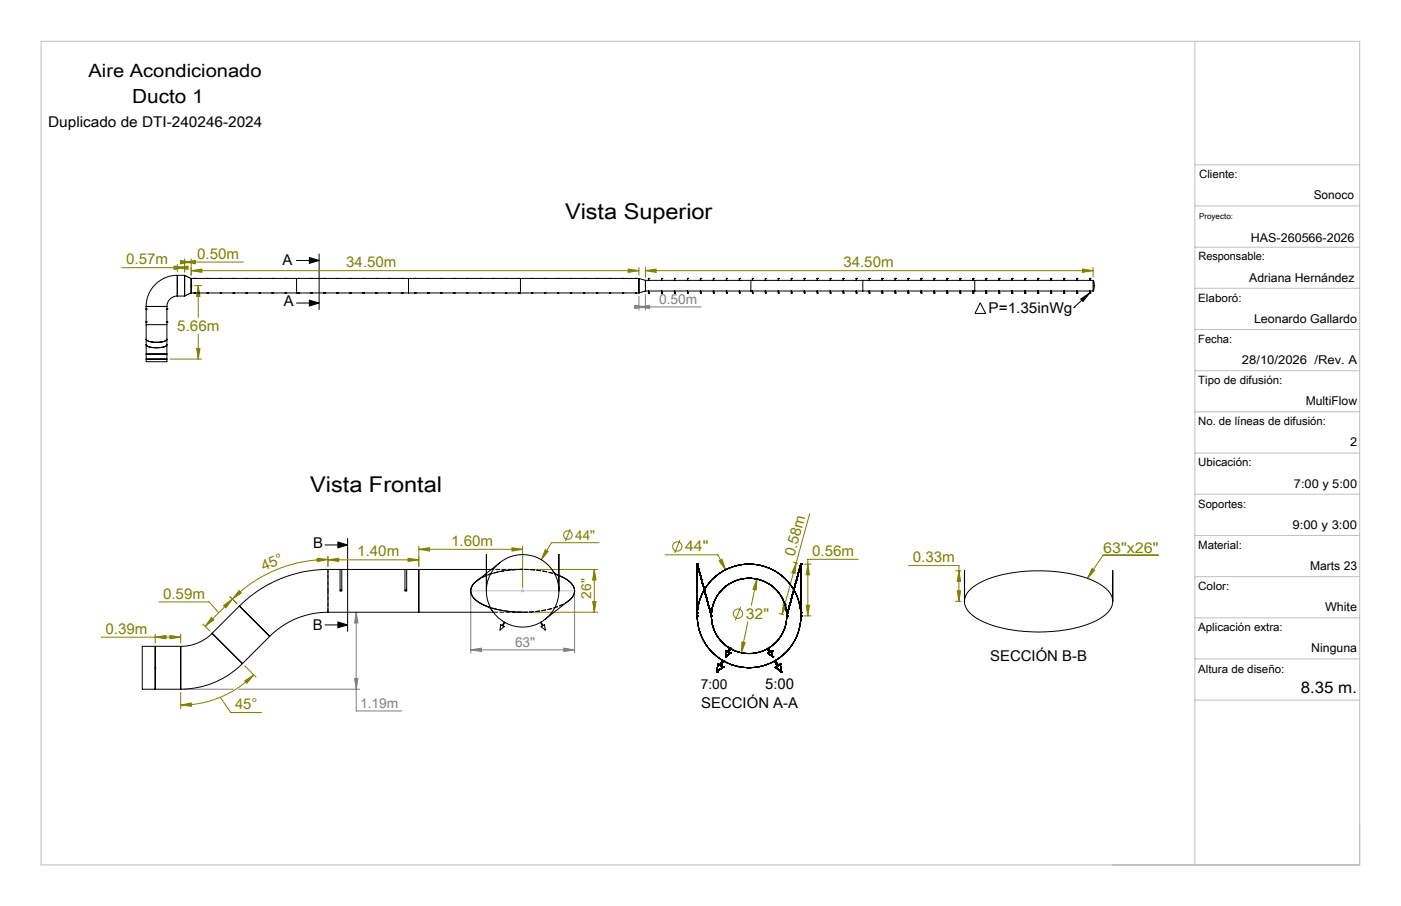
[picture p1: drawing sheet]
<svg xmlns="http://www.w3.org/2000/svg" width="432mm" height="279mm" viewBox="0 0 432 279" stroke-linecap="round" stroke-linejoin="round" font-family="sans-serif">
<g fill="none" stroke="#000" stroke-width=".31">
<path d="M95.4 79.4l3 .9-3 .9zM98.4 78.3v17.2M91.4 80.3h7M91.4 93.5h7M95.4 92.6l3 .9-3 .9zM302.1 93.4l1.7 3.3h-3.3zM331 94.8h.1M333.1 92.2l2.8-1.9-2.1 2.7zM335.9 90.3l-4.9 4.5M100.2 168.1h6.9M104.1 167.1l3 1-3 .8zM107.1 166.1v28.6"/>
<path d="M100.2 192.7h6.9M104.1 191.8l3 .9-3 .9z"/>
</g>
<g fill="none" stroke="#808000" stroke-width=".31">
<path d="M56.9 79.8v4.1M58.9 79.8v5.1M37.5 82.5h19.4M53.6 82.1l3.3 .4-3.3 .6zM54.6 82.5l3.4-.4v1zM54.6 81.6v2.3M55.6 80.3l3.3 .5-3.3 .6zM56.9 80.8l3.3-.5v1.1zM56.9 80.8h18.1M58.9 83.5l3.3-.5v1zM58.9 83.5h138M59.9 88.1h2.2"/>
<path d="M61.1 88.1l.5 3.3h-1zM61.1 88.1v9.8M193.6 83l3.3 .5-3.3 .5zM196.9 82.5v2.4M198.9 83.5l3.3-.5v1zM198.9 83.5h138M198.9 82.5v3M333.6 83l3.3 .5-3.3 .5zM336.9 82.5v3M52.5 110.7h9.6M60.6 107.5h1l-.5 3.2zM61.1 103.1v7.6"/>
<path d="M249.6 158.4l-4.2 15.2M97.8 172.2l3.3 .3-3.3 .7zM101.1 172.6l3.3-.4v.9zM101.1 172.5a41.6 41.6 0 0 0-29.5 12.2M101.1 171.6v3M101.1 172.6h28M125.8 172.2l3.3 .4-3.3 .5zM129.1 169.4l3.3-.5v1zM129.1 168.4v6.2M129.1 169.4h32M157.8 168.9l3.3 .5-3.3 .5zM161.1 168.4v12.8"/>
<path d="M162.1 175.6h22.1M168.1 169.5l.8 .5-2.1 2.6zM175.8 163.1l-1.5 3.8M183.2 175.6v13.2M183.2 175.6l.5 3.3h-1zM184.6 167.4h-14.6l-3.2 5.2M205 171.1h16.3l2.3 4.6M209.6 166.5l-1.7 4.1M221.7 173l.9-.5 1 3.2zM233.3 178.6l-.2 3.3-1-.2zM233.3 178.6l-1.7 8.1M244.4 173.3l1.5 .4"/>
<path d="M245.4 173.6l-4.3 15.8M245.4 173.6l-.4 3.3-.9-.3zM247.8 174h2.2M249 174l.5 3.3h-1zM264.5 172.5h-15.5v17.4M280 174.4h15.6v11.1M294.5 176h1.7M295.6 176l.5 3.3h-1.1zM336.6 175.3l.8 .6-2.3 2.5zM357 171.3h-17.1l-4.8 7.1M31.2 196.5h24.5M47.8 196.5l3.4-.5v1z"/>
<path d="M47.8 195.5v2.8M48.9 185.6h15.6l2.9 3.3M52.4 196l3.3 .5-3.3 .5zM55.7 195.5v2.8M62.5 192.4l2.2 2.2M65.2 190.4l.7 .8-2.7 1.9zM68.9 186.7l2.7-2-2 2.7zM70.9 184l2.2 2.2M71.6 184.7l-8.4 8.4M73.7 182.1l.7 .8-2.8 1.8zM162.1 188.8h22.1M182.7 185.5h1l-.5 3.3z"/>
<path d="M228.3 187.2l-1.7 4.1M228.7 198l1 .2-1.2 3.1zM230.5 191.8l-2 9.5M240.1 189.2l1.4 .4M241.4 186.1l1 .3-1.3 3zM247.8 189.9h2.2M248.5 186.7h1l-.5 3.2zM294.5 185.5h1.7M295 182.2h1.1l-.5 3.3zM55.7 217.5l3.2-.7 .1 1zM55.7 213.5v5M67.9 215.1l3.2 4.6h9.5"/>
<path d="M75.4 210l2.8-1.9-2.1 2.6zM75.4 205.4l3.5 3.4M78.2 208.1a31.8 31.8 0 0 1-22.5 9.4"/>
<circle cx="175" cy="165" r="1.32"/>
<circle cx="208.7" cy="168.5" r="1.44"/>
<circle cx="227.5" cy="189.3" r="1.43"/>
</g>
<g fill="none" stroke="#808080" stroke-width=".31">
<path d="M195.6 94.2l3.3 .5-3.3 .4zM196.9 94.7l3.3-.5v.9zM196.9 91.3v4.3M196.9 94.7h19.2M198.9 90.7v4.9M109.8 188.8v30.5h14.1M109.8 188.8l.5 3.3h-1zM145.1 183.2v18.2M173.8 199.9l3.3 .5-3.3 .5zM177.1 183.2v18.2M56.7 212.5h15.2M73.5 212.5h37.3"/>
<path d="M109.3 209.2h1l-.5 3.3zM145.1 200.4l3.3-.5v1zM145.1 200.4h32"/>
</g>
<g fill="none" stroke="#c0c0c0" stroke-width=".31">
<path d="M12.7 12.7h406.4v254h-406.4zM368.3 12.7v254M368.3 50.8h50.8M368.3 63.5h50.8M368.3 76.2h50.8M58.4 88.1h1M58.6 87.7l.7 .8M58.9 87.6v1M59.3 87.7l-.7 .8M368.3 88.9h50.8M368.3 101.6h50.8M368.3 114.3h50.8"/>
<path d="M368.3 127h50.8M368.3 139.7h50.8M368.3 152.4h50.8M368.3 165.1h50.8M368.3 177.8h50.8M145.1 182.2h32M160.7 181.9l.7 .7M161.1 181.7v1M161.4 181.9l-.7 .7M368.3 190.5h50.8M47.3 205.9h1M47.5 205.6l.7 .7"/>
<path d="M47.8 205.4v1M48.2 205.6l-.7 .7M368.3 203.2h50.8M368.3 215.9h50.8"/>
</g>
<g fill="#000">
<path d="M95.4 79.4l3 .9-3 .9zM95.4 92.6l3 .9-3 .9zM333.1 92.2l2.8-1.9-2.1 2.7z"/>
<path d="M104.1 167.1l3 1-3 .8zM104.1 191.8l3 .9-3 .9z"/>
</g>
<g fill="#808000">
<path d="M336.6 175.3l.8 .6-2.3 2.5z"/>
<path d="M157.8 168.9l3.3 .5-3.3 .5zM129.1 169.4l3.3-.5v1z"/>
<path d="M61.1 88.1l.5 3.3h-1zM60.6 107.5h1l-.5 3.2z"/>
</g>
<path d="M145.1 200.4l3.3-.5v1zM173.8 199.9l3.3 .5-3.3 .5z" fill="#808080"/>
<g fill="#808000">
<path d="M168.1 169.5l.8 .5-2.1 2.6z"/>
<path d="M182.7 185.5h1l-.5 3.3zM183.2 175.6l.5 3.3h-1z"/>
<path d="M249 174l.5 3.3h-1zM248.5 186.7h1l-.5 3.2zM221.7 173l1.9 2.7-1-3.2zM228.7 198l-.2 3.3 1.2-3.1zM233.3 178.6l-1.2 3.1 1 .2zM47.8 196.5l3.4-.5v1zM52.4 196l3.3 .5-3.3 .5zM55.7 217.5l3.2-.7 .1 1zM75.4 210l2.8-1.9-2.1 2.6zM65.2 190.4l.7 .8-2.7 1.9zM68.9 186.7l2.7-2-2 2.7zM101.1 172.6l3.3-.4v.9zM125.8 172.2l3.3 .4-3.3 .5zM295 182.2h1.1l-.5 3.3zM295.6 176l.5 3.3h-1.1z"/>
<path d="M58.9 83.5l3.3-.5v1zM193.6 83l3.3 .5-3.3 .5zM198.9 83.5l3.3-.5v1zM333.6 83l3.3 .5-3.3 .5zM54.6 82.5l3.4-.4v1zM53.6 82.1l3.3 .4-3.3 .6z"/>
<path d="M55.6 80.3l3.3 .5-3.3 .6zM56.9 80.8l3.3-.5v1.1z"/>
<path d="M97.8 172.2l3.3 .3-3.3 .7zM73.7 182.1l.7 .8-2.8 1.8z"/>
<path d="M241.4 186.1l1 .3-1.3 3zM245.4 173.6l-.4 3.3-.9-.3z"/>
</g>
<g fill="#808080">
<path d="M109.3 209.2h1l-.5 3.3zM109.8 188.8l.5 3.3h-1z"/>
<path d="M196.9 94.7l3.3-.5v.9zM195.6 94.2l3.3 .5-3.3 .4z"/>
</g>
<g fill="none" stroke="#000" stroke-width=".31">
<path d="M45 94.5h6.4M45 99.3h.1M45 95.4h.1M45 95.2h.1M45 94.5v5.6M51.4 99.3h.1M51.4 95.4h.1M51.4 95.2h.1M51.4 94.5v5.6M54.6 84.9l-1.7 .2-1.9 .5-2.3 1.4-.8 .7-2 2.9-.7 2.1-.2 1.8M54.6 91.3l-1.2 .2-1 .8-.7 1-.3 1.2M54.6 84.9v6.4"/>
<path d="M54.6 84.9h2.3M54.6 91.3h2.3M56.9 84.9l2 1M56.9 84.9v6.4M58.9 90.3l-2 1M58.9 85.9v4.4M58.9 90.3h138M58.9 85.9h138M59.9 85.9h.1M59.9 90.3h.1M60 85.9h.1M60 90.3h.1"/>
<path d="M63.9 85.9h.1M63.9 90.3h.1M64 85.9h.1M64 90.3h.1M67.9 85.9h.1M67.9 90.3h.1M68 85.9h.1M68 90.3h.1M71.9 85.9h.1M71.9 90.3h.1M72 85.9h.1M72 90.3h.1"/>
<path d="M75.8 85.9h.1M75.8 90.3h.1M76 85.9h.1M76 90.3h.1M79.9 85.9h.1M79.9 90.3h.1M80 85.9h.1M80 90.3h.1M83.9 85.9h.1M83.9 90.3h.1M84 85.9h.1M84 90.3h.1"/>
<path d="M87.9 85.9h.1M87.9 90.3h.1M88 85.9h.1M88 90.3h.1M91.4 85.9v4.4M91.9 85.9h.1M91.9 90.3h.1M92 85.9h.1M92 90.3h.1M95.8 85.9h.1M95.8 90.3h.1M96 85.9h.1"/>
<path d="M96 90.3h.1M99.9 85.9h.1M99.9 90.3h.1M100 85.9h.1M100 90.3h.1M103.9 85.9h.1M103.9 90.3h.1M104 85.9h.1M104 90.3h.1M107.9 85.9h.1M107.9 90.3h.1M111.9 85.9h.1"/>
<path d="M111.9 90.3h.1M112 85.9h.1M112 90.3h.1M115.9 85.9h.1M115.9 90.3h.1M116 85.9h.1M116 90.3h.1M119.9 85.9h.1M119.9 90.3h.1M120 85.9h.1M120 90.3h.1M123.9 85.9h.1"/>
<path d="M123.9 90.3h.1M124 85.9h.1M124 90.3h.1M125.9 85.9v4.4M127.9 85.9h.1M127.9 90.3h.1M128 85.9h.1M128 90.3h.1M131.9 85.9h.1M131.9 90.3h.1M132 85.9h.1M132 90.3h.1"/>
<path d="M135.9 85.9h.1M135.9 90.3h.1M136 85.9h.1M136 90.3h.1M139.9 85.9h.1M139.9 90.3h.1M140 85.9h.1M140 90.3h.1M143.9 85.9h.1M143.9 90.3h.1M144 85.9h.1M144 90.3h.1"/>
<path d="M147.8 85.9h.1M147.8 90.3h.1M148 85.9h.1M148 90.3h.1M151.9 85.9h.1M151.9 90.3h.1M152 85.9h.1M152 90.3h.1M155.9 85.9h.1M155.9 90.3h.1M156 85.9h.1M156 90.3h.1"/>
<path d="M159.9 85.9h.1M159.9 90.3h.1M160.4 85.9v4.4M163.9 85.9h.1M163.9 90.3h.1M164 85.9h.1M164 90.3h.1M167.9 85.9h.1M167.9 90.3h.1M168 85.9h.1M168 90.3h.1M171.9 85.9h.1"/>
<path d="M171.9 90.3h.1M172 85.9h.1M172 90.3h.1M175.9 85.9h.1M175.9 90.3h.1M176 85.9h.1M176 90.3h.1M180 85.9h.1M180 90.3h.1M183.9 85.9h.1M183.9 90.3h.1M184 85.9h.1"/>
<path d="M184 90.3h.1M187.9 85.9h.1M187.9 90.3h.1M188 85.9h.1M188 90.3h.1M191.9 85.9h.1M191.9 90.3h.1M192 85.9h.1M192 90.3h.1M195.9 85.9h.1M195.9 90.3h.1M196 85.9h.1"/>
<path d="M196 90.3h.1M196.9 85.9v4.4M196.9 85.9l2 .6M198.9 86.5v3.2M198.9 89.7l-2 .6M198.9 89.7h138M198.9 86.5h138M199.8 85.9h.1M199.8 90.3h.1M199.8 90.3h.2M199.8 85.9h.2M199.8 85.9v.6"/>
<path d="M199.8 89.7v.6M200 85.9h.1M200 90.3h.1M200 85.9v.6M200 89.7v.6M203.9 85.9h.1M203.9 90.3h.1M203.9 85.9v.6M203.9 89.7v.6M204 85.9h.1M204 90.3h.1M204 85.9v.6"/>
<path d="M204 89.7v.6M207.9 85.9h.1M207.9 90.3h.1M207.9 85.9v.6M207.9 89.7v.6M208 85.9h.1M208 90.3h.1M208 85.9v.6M208 89.7v.6M211.9 85.9h.1M211.9 90.3h.1M211.9 85.9v.6"/>
<path d="M211.9 89.7v.6M215.9 85.9h.1M215.9 90.3h.1M215.9 85.9v.6M215.9 89.7v.6M216 85.9h.1M216 90.3h.1M216 85.9v.6M216 89.7v.6M219.9 85.9h.1M219.9 90.3h.1M219.9 85.9v.6"/>
<path d="M219.9 89.7v.6M220 85.9h.1M220 90.3h.1M220 85.9v.6M220 89.7v.6M223.9 85.9h.1M223.9 90.3h.1M223.9 85.9v.6M223.9 89.7v.6M224 85.9h.1M224 90.3h.1M224 85.9v.6"/>
<path d="M224 89.7v.6M227.9 85.9h.1M227.9 90.3h.1M227.9 85.9v.6M227.9 89.7v.6M228 85.9h.1M228 90.3h.1M228 85.9v.6M228 89.7v.6M231.4 86.5v3.2M231.9 85.9h.1M231.9 90.3h.1"/>
<path d="M231.9 85.9v.6M231.9 89.7v.6M232 85.9h.1M232 90.3h.1M232 85.9v.6M232 89.7v.6M235.9 90.3h.1M235.9 85.9h.1M235.9 85.9v.6M235.9 89.7v.6M236 90.3h.1M236 85.9h.1"/>
<path d="M236 85.9v.6M236 89.7v.6M239.9 85.9h.1M239.9 90.3h.1M239.9 85.9v.6M239.9 89.7v.6M240 85.9h.1M240 90.3h.1M240 85.9v.6M240 89.7v.6M243.9 85.9h.1M243.9 90.3h.1"/>
<path d="M243.9 85.9v.6M243.9 89.7v.6M244 85.9h.1M244 90.3h.1M244 85.9v.6M244 89.7v.6M247.9 85.9h.1M247.9 90.3h.1M247.9 85.9v.6M247.9 89.7v.6M248 85.9h.1M248 90.3h.1"/>
<path d="M248 85.9v.6M248 89.7v.6M251.8 85.9h.1M251.8 90.3h.1M251.8 90.3h.2M251.8 85.9h.2M251.8 85.9v.6M251.8 89.7v.6M252 85.9h.1M252 90.3h.1M252 85.9v.6M252 89.7v.6"/>
<path d="M255.9 85.9h.1M255.9 90.3h.1M255.9 85.9v.6M255.9 89.7v.6M256 85.9h.1M256 90.3h.1M256 85.9v.6M256 89.7v.6M259.9 85.9h.1M259.9 90.3h.1M259.9 85.9v.6M259.9 89.7v.6"/>
<path d="M260 85.9h.1M260 90.3h.1M260 85.9v.6M260 89.7v.6M263.9 85.9h.1M263.9 90.3h.1M263.9 85.9v.6M263.9 89.7v.6M264 85.9h.1M264 90.3h.1M264 85.9v.6M264 89.7v.6"/>
<path d="M265.9 86.5v3.2M267.9 85.9h.1M267.9 90.3h.1M267.9 85.9v.6M267.9 89.7v.6M268 85.9h.1M268 90.3h.1M268 85.9v.6M268 89.7v.6M271.9 85.9h.1M271.9 90.3h.1M271.9 85.9v.6"/>
<path d="M271.9 89.7v.6M272 85.9h.1M272 90.3h.1M272 85.9v.6M272 89.7v.6M275.9 85.9h.1M275.9 90.3h.1M275.9 85.9v.6M275.9 89.7v.6M276 85.9h.1M276 90.3h.1M276 85.9v.6"/>
<path d="M276 89.7v.6M279.9 90.3h.1M279.9 85.9h.1M279.9 85.9v.6M279.9 89.7v.6M280 90.3h.1M280 85.9h.1M280 85.9v.6M280 89.7v.6M283.9 85.9h.1M283.9 90.3h.1M283.9 85.9v.6"/>
<path d="M283.9 89.7v.6M284 85.9h.1M284 90.3h.1M284 85.9v.6M284 89.7v.6M287.9 85.9h.1M287.9 90.3h.1M287.9 85.9v.6M287.9 89.7v.6M288 85.9h.1M288 90.3h.1M288 85.9v.6"/>
<path d="M288 89.7v.6M291.9 85.9h.1M291.9 90.3h.1M291.9 85.9v.6M291.9 89.7v.6M292 85.9h.1M292 90.3h.1M292 85.9v.6M292 89.7v.6M295.9 85.9h.1M295.9 90.3h.1M295.9 85.9v.6"/>
<path d="M295.9 89.7v.6M296 85.9h.1M296 90.3h.1M296 85.9v.6M296 89.7v.6M299.9 85.9h.1M299.9 90.3h.1M299.9 85.9v.6M299.9 89.7v.6M300 85.9h.1M300 90.3h.1M300 85.9v.6"/>
<path d="M300 89.7v.6M300.4 86.5v3.2M303.8 85.9h.1M303.8 90.3h.1M303.8 90.3h.2M303.8 85.9h.2M303.8 85.9v.6M303.8 89.7v.6M304 85.9h.1M304 90.3h.1M304 85.9v.6M304 89.7v.6"/>
<path d="M307.9 85.9h.1M307.9 90.3h.1M307.9 85.9v.6M307.9 89.7v.6M308 85.9h.1M308 90.3h.1M308 85.9v.6M308 89.7v.6M311.9 85.9h.1M311.9 90.3h.1M311.9 85.9v.6M311.9 89.7v.6"/>
<path d="M312 85.9h.1M312 90.3h.1M312 85.9v.6M312 89.7v.6M315.9 85.9h.1M315.9 90.3h.1M315.9 85.9v.6M315.9 89.7v.6M316 85.9h.1M316 90.3h.1M316 85.9v.6M316 89.7v.6"/>
<path d="M319.9 85.9h.1M319.9 90.3h.1M319.9 85.9v.6M319.9 89.7v.6M320 85.9h.1M320 90.3h.1M320 85.9v.6M320 89.7v.6M323.9 90.3h.1M323.9 85.9h.1M323.9 85.9v.6M323.9 89.7v.6"/>
<path d="M324 90.3h.1M324 85.9h.1M324 85.9v.6M324 89.7v.6M327.9 85.9h.1M327.9 90.3h.1M327.9 85.9v.6M327.9 89.7v.6M328 85.9h.1M328 90.3h.1M328 85.9v.6M328 89.7v.6"/>
<path d="M331.9 85.9h.1M331.9 90.3h.1M331.9 85.9v.6M331.9 89.7v.6M332 85.9h.1M332 90.3h.1M332 85.9v.6M332 89.7v.6M335.9 85.9h.1M335.9 90.3h.1M335.9 85.9v.6M335.9 89.7v.6"/>
<path d="M336 85.9h.1M336 90.3h.1M336 85.9v.6M336 89.7v.6M336.9 86.5l.4 1.1-.1 1.4-.3 .7M336.9 86.5v3.2M45 106.3v2.9M45 100.1v4.5M45 106.3l.6 .6 2.1 .3 2.5-.1 .9-.3 .3-.5M45 109.2h6.4M45 104.6l.6 .6 1.8 .4 2.9-.2 1-.5 .1-.3M45 110.7h6.4"/>
<path d="M45 109.2v2.3h6.4v-2.3M45 100.1h6.4M45 104.6v1.7M51.4 106.3v2.9M51.4 100.1v4.5M51.4 104.6v1.7M101.1 175.6h-.6a38.6 38.6 0 0 0-26.7 11.3M101.1 175.6v13.2M101.1 175.6h28M104.8 175.6v6.6h.5v-6.6M124.8 175.6v6.6h.5v-6.6M129.1 175.6h20.8"/>
<path d="M129.1 175.6v13.2M147 179.1a3.6 3.6 0 0 0-1.9 3.3 3.6 3.6 0 0 0 2.1 3.1l2.8 1.5M149.9 176.8l-2.9 2.2a3.6 3.6 0 0 0-1.9 3.3 3.6 3.6 0 0 0 2.1 3.2l2.8 1.5M149.9 175.6h1.5M154.1 173.5l-4.2 3.3M170.4 176.1l.9 .9 .9 .5M172.3 177.5l.1 .1a6.4 6.4 0 0 1 4.7 4.4v.2M214.9 174h.1M214.9 174v15.9M214.9 174l4.4 15.9M214.9 174v15M246.8 174h.1"/>
<path d="M246.8 174v15M246.8 174v15.9M246.8 174l-4.3 15.9M297.3 176h.1M297.3 176v9.5M342.9 176h.1M342.9 176l.1 9.5M47.8 199.3v13.2M55.7 199.3v13.2M55.7 199.3h-11.8v13.2h11.8M65.4 195.3l-1.4 1.3a13.8 13.8 0 0 1-8.3 2.7M65.4 195.3l9.3 9.3"/>
<path d="M73.8 186.9l9.3 9.4M73.8 186.9l-8.4 8.4M83.1 196.3l-8.4 8.3M101.1 188.8h-.5a25.3 25.3 0 0 0-17.5 7.5M101.1 188.8h28M129.1 188.8h23M149.9 181.5v-10.5v11.2M150 187l1.1 .6 .6 .7M155.4 191.8l-.6 1.1-.5-.2-.2 1.6 1.3-1-.4-.3 .6-1.1M166.8 191.8l.6 1.1 .4-.2 .3 1.6-1.3-1 .4-.3-.6-1.1M172.2 181.5l.1-10.5v11.2M177.1 182.2a5.7 5.7 0 0 1-2.8 3.8l-6.2 5"/>
<path d="M177.1 182.2a4.2 4.2 0 0 1-1.9 3.1M214.9 189.9h.1M214.9 189h.1M214.9 189v.9M219.3 189.9h.1M219.3 189.8h.1M219.3 189.8v.1M225 200h.1M225 200l.2 .1M225 200l-.7 1M236.8 200h.1M236.8 200l-.2 .1"/>
<path d="M236.8 200l.6 1M242.5 189.8h.1M242.5 189.9h.1M242.5 189.8v.1M246.8 189h.1M246.8 189v.9M246.8 189.9h.1M298.8 182.1a23.7 23.7 0 0 1 13.1-5.4l7-.7 7.7 .4a25.7 25.7 0 0 1 14.9 5.7 4.8 4.8 0 0 1-1 7.7 32.5 32.5 0 0 1-18 5l-7.8-.2a28.4 28.4 0 0 1-15.5-5.3 4.6 4.6 0 0 1-.4-7.2zM74.7 204.6a26.7 26.7 0 0 1-19 7.9M220.9 207.2h.1M221.3 204.9h.1M221.3 204.9l-.4 2.3"/>
<path d="M221.3 204.9l.6 .3M221.9 205.2h.1M222.1 205.4h.1M222.1 205.4l.7 .3M222.7 203.7h.1M222.7 203.7l.3 .1M222.7 203.7l-.8 1.5M222.8 205.7h.1M222.8 205.7l-1.9 1.5M223 203.8h.1M223 203.8l-.9 1.6M223.6 202.5h.1"/>
<path d="M223.9 200.8h.1M223.9 200.8l-.3 1.7M223.9 200.8l.4 .2M224.3 201h.1M224.5 201.2h.1M224.5 201.2l.5 .2M225 201.4h.1M225 201.4l-1.4 1.1M225.2 200.1h.1M225.2 200.1l-.7 1.1M236.6 200.1h.1M236.6 200.1l.6 1.1"/>
<path d="M236.7 201.4h.1M236.7 201.4l1.4 1.1M237.2 201.2h.1M237.2 201.2l-.5 .2M237.4 201h.1M237.9 200.8h.1M237.9 200.8l-.5 .2M237.9 200.8l.2 1.7M238.1 202.5h.1M238.7 203.8h.1M238.7 203.8l.9 1.6M239 205.7h.1"/>
<path d="M239 205.7l1.8 1.5M239 203.7h.1M239 203.7l-.3 .1M239 203.7l.9 1.5M239.6 205.4h.1M239.6 205.4l-.6 .3M239.9 205.2h.1M240.5 204.9h.1M240.5 204.9l-.6 .3M240.5 204.9l.3 2.3M240.8 207.2h.1"/>
<circle cx="161.1" cy="182.2" r="11.2"/>
<circle cx="230.9" cy="190" r="11.6"/>
<circle cx="230.9" cy="189.9" r="16"/>
</g>
<path d="M149.9 176.8h.1M149.9 175.6h.1M172.2 177.4l-2.7-.8-3.5-.7-3.6-.3-3.8 .1-3.6 .4-3.3 .8-2.8 1-1.9 1.2M172.3 177.5h.1M105.4 182.2h-.6M105.4 181.9h-.6M125.4 181.9h-.6M125.4 182.2h-.6M150 187l2.7 .8 3.5 .7 3.6 .3 3.8-.1 3.6-.4 3.3-.8 2.8-1 1.9-1.2" fill="none" stroke="#000" stroke-width=".31" stroke-dasharray="1.3 .6"/>
<path d="M161.1 175.6l-6.5 .6-5.1 1.4a6 6 0 0 0-4.4 4.6 5.9 5.9 0 0 0 4.4 4.5l5.1 1.5 6.5 .6M101.1 182.2v-6.6M101.1 188.8v-6.6" fill="none" stroke="#000" stroke-width=".31" stroke-dasharray="1.3 .6" stroke-dashoffset=".2"/>
<path d="M152.1 188.8h9" fill="none" stroke="#000" stroke-width=".31" stroke-dasharray="1.3 .6" stroke-dashoffset="-.1"/>
<path d="M161.1 175.6h-9.7" fill="none" stroke="#000" stroke-width=".31" stroke-dasharray="1.3 .6" stroke-dashoffset=".6"/>
<g font-size="6.7">
<text x="174.2" y="67.6">Vista Superior</text>
<text x="95.6" y="151.9">Vista Frontal</text>
</g>
<text font-size="6" x="40.8" y="31.7">Ducto 1</text>
<text font-size="5.6" x="27.3" y="23.7">Aire Acondicionado</text>
<text font-size="4.9" x="400.9" y="213.7">8.35 m.</text>
<g font-size="4.6">
<text x="14.9" y="39.3">Duplicado de DTI-240246-2024</text>
<text x="87.1" y="81.6">A</text>
<text x="87.5" y="94.5">A</text>
<text x="304.7" y="96.5">P=1.35inWg</text>
<text x="96.6" y="169">B</text>
<text x="96.5" y="194.4">B</text>
<text x="305.2" y="203.9">SECCIÓN B-B</text>
<text x="235.8" y="212.6">5:00</text>
<text x="216.2" y="218.3">SECCIÓN A-A</text>
</g>
<g font-size="4.6" fill="#808000">
<text x="38.9" y="81.5">0.57m</text>
<text x="60.8" y="79.8">0.50m</text>
<text x="106.7" y="82.4">34.50m</text>
<text x="259.9" y="82.4">34.50m</text>
<text x="54.7" y="102">5.66m</text>
<text x="110.1" y="171.6">1.40m</text>
<text x="139.1" y="168.4">1.60m</text>
<text x="211.1" y="170">44&quot;</text>
<text x="244.8" y="171.8" transform="rotate(-75 244.8 171.8)">0.58m</text>
<text x="250.3" y="171.4">0.56m</text>
<text x="281.3" y="173.4">0.33m</text>
<text x="340" y="170.4">63&quot;x26&quot;</text>
<text x="81.3" y="176.2" transform="rotate(-23 81.3 176.2)">45°</text>
<text x="50.2" y="184.6">0.59m</text>
<text x="229.8" y="190.8">32&quot;</text>
<text x="32.5" y="195.4">0.39m</text>
<text x="72.4" y="218.7">45°</text>
</g>
<g font-size="4.2" fill="#808080">
<text x="203.2" y="93.7">0.50m</text>
<text x="158.7" y="199.4">63&quot;</text>
<text x="111" y="218.3">1.19m</text>
</g>
<g font-size="4.2" fill="#808000">
<text x="177.2" y="166.4">44&quot;</text>
<text x="182.2" y="184.6" transform="rotate(-90 182.2 184.6)">26&quot;</text>
</g>
<text font-size="4.2" x="216" y="212.6">7:00</text>
<g font-size="3.8">
<text x="404.9" y="61.3">Sonoco</text>
<text x="385.5" y="74.6">HAS-260566-2026</text>
<text x="385" y="87.1">Adriana Hernández</text>
<text x="386.5" y="99.6">Leonardo Gallardo</text>
<text x="382.8" y="112.1">28/10/2026 /Rev. A</text>
<text x="402.4" y="125">MultiFlow</text>
<text x="416.1" y="137.7">2</text>
<text x="398.8" y="150.4">7:00 y 5:00</text>
<text x="398.4" y="163.1">9:00 y 3:00</text>
<text x="403.8" y="175.8">Marts 23</text>
<text x="408.4" y="188.5">White</text>
<text x="404.1" y="201">Ninguna</text>
</g>
<g font-size="3.5">
<text x="369.6" y="54.8">Cliente:</text>
<text x="369.4" y="80">Responsable:</text>
<text x="369.3" y="93">Elaboró:</text>
<text x="369.3" y="105.7">Fecha:</text>
<text x="369.3" y="118.4">Tipo de difusión:</text>
<text x="369.3" y="131.1">No. de líneas de difusión:</text>
<text x="369.3" y="143.8">Ubicación:</text>
<text x="369.3" y="156.5">Soportes:</text>
<text x="369.3" y="169.2">Material:</text>
<text x="369.3" y="181.9">Color:</text>
<text x="369.3" y="194.6">Aplicación extra:</text>
<text x="369.3" y="207.7">Altura de diseño:</text>
</g>
<text font-size="2.5" x="369.5" y="67.4">Proyecto:</text>
</svg>
